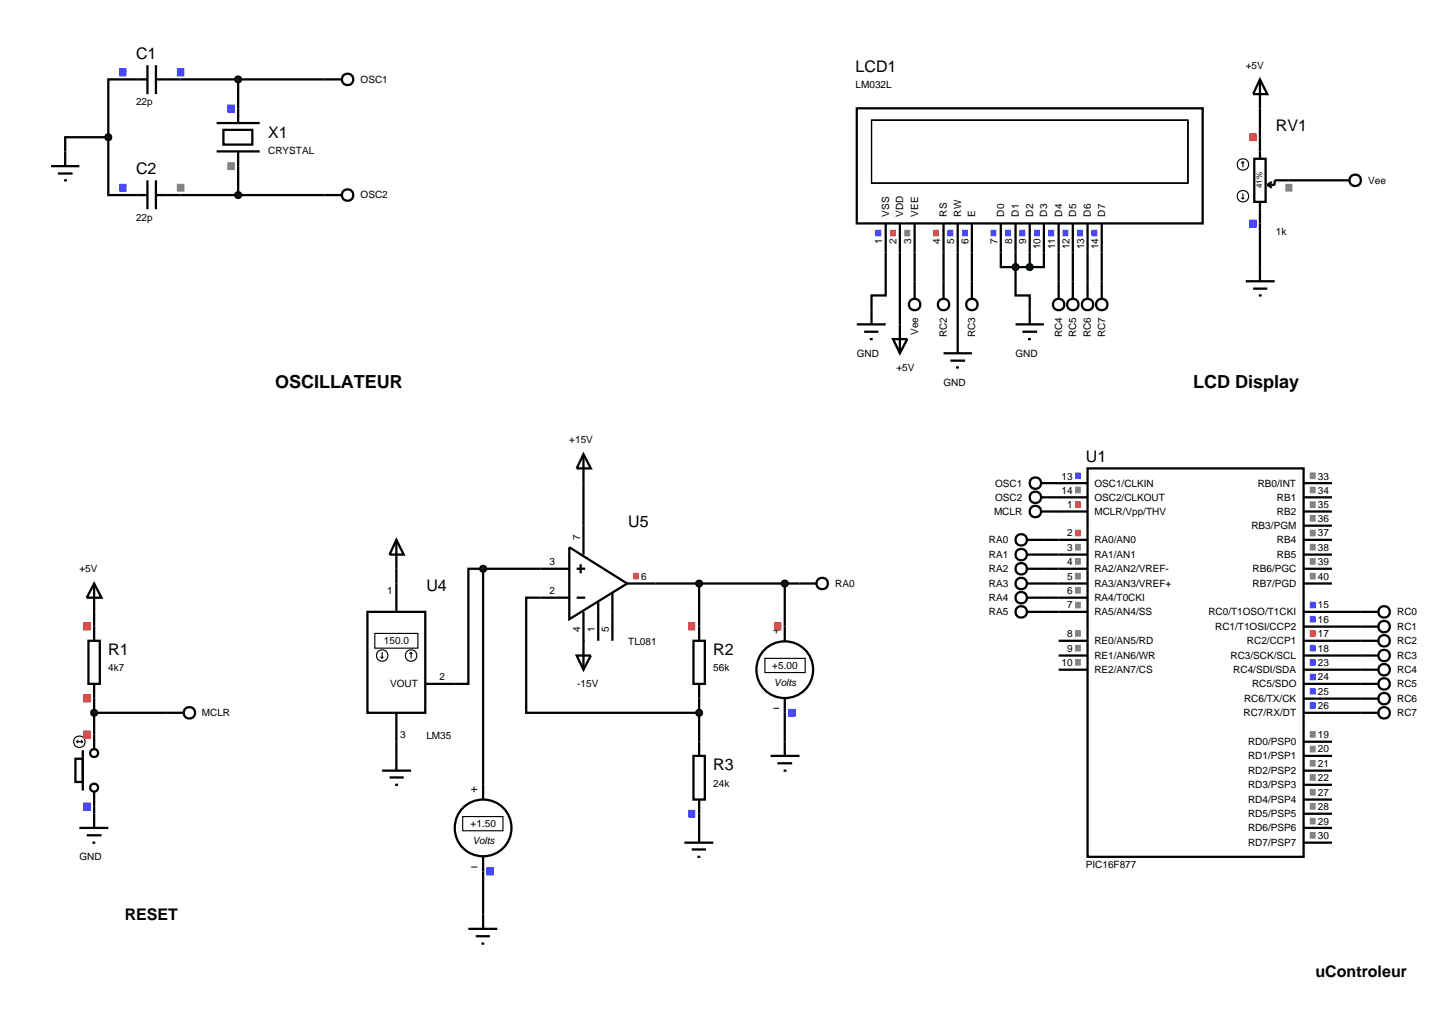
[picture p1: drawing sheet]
<svg xmlns="http://www.w3.org/2000/svg" width="257mm" height="180mm" viewBox="0 0 257 180" stroke-linecap="round" stroke-linejoin="round" font-family="sans-serif">
<g fill="none" stroke="#000" stroke-width=".4">
<path d="M21.7 14h-2.6v10.2M31.8 14h25.4M42 14v5.1M151.1 19.1h61v20.3h-61zM222.2 19.1v5.1M19.1 24.2v10.2h2.6M19.1 24.2h-7.6v2.5M31.8 34.4h25.4M42 29.3v5.1M156.2 39.4v12.7h-2.5v5.1M158.7 39.4v22.9M161.3 39.4v13.3"/>
<path d="M166.4 39.4v13.3M168.9 39.4v20.4M171.4 39.4v10.2M176.5 39.4v7.7h2.6M179.1 39.4v7.7M181.6 39.4v7.7M184.1 39.4v7.7h-2.5M186.7 39.4v13.3M189.2 39.4v13.3M191.8 39.4v13.3M194.3 39.4v13.3M222.2 39.4v7.7"/>
<path d="M227.3 31.8h7.6M151.1 57.2h5.1M152.4 58.5h2.5M153.4 59.8h.5M157.5 59.8h2.5l-1.3 2.5zM179.1 47.1v5h2.5v5.1M179.1 47.1h2.5M179.1 57.2h5M180.3 58.5h2.6M181.3 59.8h.5M102.9 85.2v7.5M183.6 85.2h8.2"/>
<path d="M183.6 87.7h8.2M183.6 90.2h8.2M184.1 95.2h7.7M184.1 97.8h7.7M191.8 82.6h38.1v68.5h-38.1zM229.9 95.2h5M229.9 97.8h5M229.9 85.2h5M229.9 87.7h5M229.9 92.7h5M229.9 90.2h5M16.6 107.9v2.6"/>
<path d="M69.9 100.3v2.6M85.2 100.3h-2.6v20.3h-2.5M85.2 100.3h10.1M85.2 100.3v38.1M95.3 105.4h-2.5v20.3h30.5M115.6 102.9h25.4M123.3 102.9v7.6M138.4 102.9v7.6M184.1 107.9h7.7M184.1 100.3h7.7M184.1 102.9h7.7M184.1 105.4h7.7"/>
<path d="M186.7 113h5.1M186.7 118.1h5.1M186.7 115.6h5.1M229.9 113h10.1M229.9 118.1h10.1M229.9 115.6h10.1M229.9 110.5h10.1M229.9 107.9h10.1M229.9 100.3h5M229.9 102.9h5M16.6 125.7h12.7M16.6 123.2v6.3"/>
<path d="M69.9 130.8v2.5M123.3 123.2v7.6M138.4 125.7v5.1M229.9 125.7h10.1M229.9 123.2h10.1M229.9 120.6h10.1M229.9 130.8h5M229.9 133.3h5M229.9 138.4h5M229.9 135.9h5M16.6 142.2v1.3M85.2 153.7v7.6"/>
<path d="M123.3 143.5v2.5M229.9 148.6h5M229.9 146h5M229.9 143.5h5M229.9 141h5"/>
<circle cx="161.3" cy="53.7" r="1.01"/>
<circle cx="166.4" cy="53.7" r="1.01"/>
<circle cx="186.7" cy="53.7" r="1.01"/>
<circle cx="189.2" cy="53.7" r="1.01"/>
<circle cx="191.8" cy="53.7" r="1.01"/>
<circle cx="194.3" cy="53.7" r="1.01"/>
<circle cx="182.6" cy="90.2" r="1.01"/>
<circle cx="182.6" cy="85.2" r="1.01"/>
<circle cx="182.6" cy="87.7" r="1.01"/>
</g>
<g fill="none" stroke="#ff4040" stroke-width=".18">
<path d="M157 40.6h1M157 40.7h1M157 40.8h1M157 40.9h1M157 41h1M157 41.1h1M157 41.2h1M157 41.3h1M157 41.4h1M157 41.5h1M157 41.6h1M164.6 40.6h1"/>
<path d="M164.6 40.7h1M164.6 40.8h1M164.6 40.9h1M164.6 41h1M164.6 41.1h1M164.6 41.2h1M164.6 41.3h1M164.6 41.4h1M164.6 41.5h1M164.6 41.6h1M189.6 93.5h1M189.6 93.6h1"/>
<path d="M189.6 93.7h1M189.6 93.8h1M189.6 93.9h1M189.6 94h1M189.6 94.1h1M189.6 94.2h1M189.6 94.3h1M189.6 94.4h1M189.6 94.5h1M189.6 88.5h1M189.6 88.6h1M189.6 88.7h1"/>
<path d="M189.6 88.8h1M189.6 88.9h1M189.6 89h1M189.6 89.1h1M189.6 89.2h1M189.6 89.3h1M189.6 89.4h1M189.6 89.5h1M231 111.2h1M231 111.3h1M231 111.4h1M231 111.5h1"/>
<path d="M231 111.6h1M231 111.7h1M231 111.8h1M231 111.9h1M231 112h1M231 112.1h1M231 112.2h1"/>
</g>
<g fill="none" stroke="#808080" stroke-width=".18">
<path d="M159.5 40.6h1M159.5 40.7h1M159.5 40.8h1M159.5 40.9h1M159.5 41h1M159.5 41.1h1M159.5 41.2h1M159.5 41.3h1M159.5 41.4h1M159.5 41.5h1M159.5 41.6h1M189.6 96h1"/>
<path d="M189.6 96.1h1M189.6 96.2h1M189.6 96.3h1M189.6 96.4h1M189.6 96.5h1M189.6 96.6h1M189.6 96.7h1M189.6 96.8h1M189.6 96.9h1M189.6 97h1M189.6 98.5h1M189.6 98.6h1"/>
<path d="M189.6 98.7h1M189.6 98.8h1M189.6 98.9h1M189.6 99h1M189.6 99.1h1M189.6 99.2h1M189.6 99.3h1M189.6 99.4h1M189.6 99.5h1M189.6 85.9h1M189.6 86h1M189.6 86.1h1"/>
<path d="M189.6 86.2h1M189.6 86.3h1M189.6 86.4h1M189.6 86.5h1M189.6 86.6h1M189.6 86.7h1M189.6 86.8h1M189.6 86.9h1M231 96h1M231 96.1h1M231 96.2h1M231 96.3h1"/>
<path d="M231 96.4h1M231 96.5h1M231 96.6h1M231 96.7h1M231 96.8h1M231 96.9h1M231 97h1M231 98.5h1M231 98.6h1M231 98.7h1M231 98.8h1M231 98.9h1"/>
<path d="M231 99h1M231 99.1h1M231 99.2h1M231 99.3h1M231 99.4h1M231 99.5h1M231 85.9h1M231 86h1M231 86.1h1M231 86.2h1M231 86.3h1M231 86.4h1"/>
<path d="M231 86.5h1M231 86.6h1M231 86.7h1M231 86.8h1M231 86.9h1M231 93.5h1M231 93.6h1M231 93.7h1M231 93.8h1M231 93.9h1M231 94h1M231 94.1h1"/>
<path d="M231 94.2h1M231 94.3h1M231 94.4h1M231 94.5h1M231 90.9h1M231 91h1M231 91.1h1M231 91.2h1M231 91.3h1M231 91.4h1M231 91.5h1M231 91.6h1"/>
<path d="M231 91.7h1M231 91.8h1M231 91.9h1M231 88.5h1M231 88.6h1M231 88.7h1M231 88.8h1M231 88.9h1M231 89h1M231 89.1h1M231 89.2h1M231 89.3h1"/>
<path d="M231 89.4h1M231 89.5h1M231 83.4h1M231 83.5h1M231 83.6h1M231 83.7h1M231 83.8h1M231 83.9h1M231 84h1M231 84.1h1M231 84.2h1M231 84.3h1"/>
<path d="M231 84.4h1M189.6 103.6h1M189.6 103.7h1M189.6 103.8h1M189.6 103.9h1M189.6 104h1M189.6 104.1h1M189.6 104.2h1M189.6 104.3h1M189.6 104.4h1M189.6 104.5h1M189.6 104.6h1"/>
<path d="M189.6 106.2h1M189.6 106.3h1M189.6 106.4h1M189.6 106.5h1M189.6 106.6h1M189.6 106.7h1M189.6 106.8h1M189.6 106.9h1M189.6 107h1M189.6 107.1h1M189.6 107.2h1M189.6 111.2h1"/>
<path d="M189.6 111.3h1M189.6 111.4h1M189.6 111.5h1M189.6 111.6h1M189.6 111.7h1M189.6 111.8h1M189.6 111.9h1M189.6 112h1M189.6 112.1h1M189.6 112.2h1M189.6 113.8h1M189.6 113.9h1"/>
<path d="M189.6 114h1M189.6 114.1h1M189.6 114.2h1M189.6 114.3h1M189.6 114.4h1M189.6 114.5h1M189.6 114.6h1M189.6 114.7h1M189.6 114.8h1M189.6 116.3h1M189.6 116.4h1M189.6 116.5h1"/>
<path d="M189.6 116.6h1M189.6 116.7h1M189.6 116.8h1M189.6 116.9h1M189.6 117h1M189.6 117.1h1M189.6 117.2h1M189.6 117.3h1M189.6 101.1h1M189.6 101.2h1M189.6 101.3h1M189.6 101.4h1"/>
<path d="M189.6 101.5h1M189.6 101.6h1M189.6 101.7h1M189.6 101.8h1M189.6 101.9h1M189.6 102h1M189.6 102.1h1M231 101.1h1M231 101.2h1M231 101.3h1M231 101.4h1M231 101.5h1"/>
<path d="M231 101.6h1M231 101.7h1M231 101.8h1M231 101.9h1M231 102h1M231 102.1h1M231 129h1M231 129.1h1M231 129.2h1M231 129.3h1M231 129.4h1M231 129.5h1"/>
<path d="M231 129.6h1M231 129.7h1M231 129.8h1M231 129.9h1M231 130h1M231 131.6h1M231 131.7h1M231 131.8h1M231 131.9h1M231 132h1M231 132.1h1M231 132.2h1"/>
<path d="M231 132.3h1M231 132.4h1M231 132.5h1M231 132.6h1M231 139.2h1M231 139.3h1M231 139.4h1M231 139.5h1M231 139.6h1M231 139.7h1M231 139.8h1M231 139.9h1"/>
<path d="M231 140h1M231 136.6h1M231 136.7h1M231 136.8h1M231 136.9h1M231 137h1M231 137.1h1M231 137.2h1M231 137.3h1M231 137.4h1M231 137.5h1M231 137.6h1"/>
<path d="M231 134.1h1M231 134.2h1M231 134.3h1M231 134.4h1M231 134.5h1M231 134.6h1M231 134.7h1M231 134.8h1M231 134.9h1M231 135h1M231 135.1h1M231 146.8h1"/>
<path d="M231 146.9h1M231 147h1M231 147.1h1M231 147.2h1M231 147.3h1M231 147.4h1M231 147.5h1M231 147.6h1M231 147.7h1M231 147.8h1M231 144.3h1M231 144.4h1"/>
<path d="M231 144.5h1M231 144.6h1M231 144.7h1M231 144.8h1M231 144.9h1M231 145h1M231 145.1h1M231 145.2h1M231 145.3h1M231 141.7h1M231 141.8h1M231 141.9h1"/>
<path d="M231 142h1M231 142.1h1M231 142.2h1M231 142.3h1M231 142.4h1M231 142.5h1M231 142.6h1M231 142.7h1M231 140.1h1M231 140.2h1"/>
</g>
<g fill="none" stroke="#4040ff" stroke-width=".18">
<path d="M154.4 40.6h1M154.4 40.7h1M154.4 40.8h1M154.4 40.9h1M154.4 41h1M154.4 41.1h1M154.4 41.2h1M154.4 41.3h1M154.4 41.4h1M154.4 41.5h1M154.4 41.6h1M167.1 40.6h1"/>
<path d="M167.1 40.7h1M167.1 40.8h1M167.1 40.9h1M167.1 41h1M167.1 41.1h1M167.1 41.2h1M167.1 41.3h1M167.1 41.4h1M167.1 41.5h1M167.1 41.6h1M169.7 40.6h1M169.7 40.7h1"/>
<path d="M169.7 40.8h1M169.7 40.9h1M169.7 41h1M169.7 41.1h1M169.7 41.2h1M169.7 41.3h1M169.7 41.4h1M169.7 41.5h1M169.7 41.6h1M174.7 40.6h1M174.7 40.7h1M174.7 40.8h1"/>
<path d="M174.7 40.9h1M174.7 41h1M174.7 41.1h1M174.7 41.2h1M174.7 41.3h1M174.7 41.4h1M174.7 41.5h1M174.7 41.6h1M177.3 40.6h1M177.3 40.7h1M177.3 40.8h1M177.3 40.9h1"/>
<path d="M177.3 41h1M177.3 41.1h1M177.3 41.2h1M177.3 41.3h1M177.3 41.4h1M177.3 41.5h1M177.3 41.6h1M179.8 40.6h1M179.8 40.7h1M179.8 40.8h1M179.8 40.9h1M179.8 41h1"/>
<path d="M179.8 41.1h1M179.8 41.2h1M179.8 41.3h1M179.8 41.4h1M179.8 41.5h1M179.8 41.6h1M182.4 40.6h1M182.4 40.7h1M182.4 40.8h1M182.4 40.9h1M182.4 41h1M182.4 41.1h1"/>
<path d="M182.4 41.2h1M182.4 41.3h1M182.4 41.4h1M182.4 41.5h1M182.4 41.6h1M184.9 40.6h1M184.9 40.7h1M184.9 40.8h1M184.9 40.9h1M184.9 41h1M184.9 41.1h1M184.9 41.2h1"/>
<path d="M184.9 41.3h1M184.9 41.4h1M184.9 41.5h1M184.9 41.6h1M187.4 40.6h1M187.4 40.7h1M187.4 40.8h1M187.4 40.9h1M187.4 41h1M187.4 41.1h1M187.4 41.2h1M187.4 41.3h1"/>
<path d="M187.4 41.4h1M187.4 41.5h1M187.4 41.6h1M190 40.6h1M190 40.7h1M190 40.8h1M190 40.9h1M190 41h1M190 41.1h1M190 41.2h1M190 41.3h1M190 41.4h1"/>
<path d="M190 41.5h1M190 41.6h1M192.5 40.6h1M192.5 40.7h1M192.5 40.8h1M192.5 40.9h1M192.5 41h1M192.5 41.1h1M192.5 41.2h1M192.5 41.3h1M192.5 41.4h1M192.5 41.5h1"/>
<path d="M192.5 41.6h1M189.6 83.4h1M189.6 83.5h1M189.6 83.6h1M189.6 83.7h1M189.6 83.8h1M189.6 83.9h1M189.6 84h1M189.6 84.1h1M189.6 84.2h1M189.6 84.3h1M189.6 84.4h1"/>
<path d="M231 108.7h1M231 108.8h1M231 108.9h1M231 109h1M231 109.1h1M231 109.2h1M231 109.3h1M231 109.4h1M231 109.5h1M231 109.6h1M231 109.7h1M231 113.8h1"/>
<path d="M231 113.9h1M231 114h1M231 114.1h1M231 114.2h1M231 114.3h1M231 114.4h1M231 114.5h1M231 114.6h1M231 114.7h1M231 114.8h1M231 118.9h1M231 119h1"/>
<path d="M231 119.1h1M231 119.2h1M231 119.3h1M231 119.4h1M231 119.5h1M231 119.6h1M231 119.7h1M231 119.8h1M231 119.9h1M231 116.3h1M231 116.4h1M231 116.5h1"/>
<path d="M231 116.6h1M231 116.7h1M231 116.8h1M231 116.9h1M231 117h1M231 117.1h1M231 117.2h1M231 117.3h1M231 106.2h1M231 106.3h1M231 106.4h1M231 106.5h1"/>
<path d="M231 106.6h1M231 106.7h1M231 106.8h1M231 106.9h1M231 107h1M231 107.1h1M231 107.2h1M231 123.9h1M231 124h1M231 124.1h1M231 124.2h1M231 124.3h1"/>
<path d="M231 124.4h1M231 124.5h1M231 124.6h1M231 124.7h1M231 124.8h1M231 124.9h1M231 121.4h1M231 121.5h1M231 121.6h1M231 121.7h1M231 121.8h1M231 121.9h1"/>
<path d="M231 122h1M231 122.1h1M231 122.2h1M231 122.3h1M231 122.4h1"/>
</g>
<path d="M153.7 21.2h55.8v11.1h-55.8z" fill="none" stroke="#000" stroke-width=".2"/>
<g fill="#004000" stroke="#000" stroke-width=".4">
<path d="M178.8 46.7l.3-.1-.5 .5zM179.1 46.6l.4 .2 .1 .3zM179.6 47.1l-.1 .3-.4 .2zM178.6 47.1l.5 .5-.4-.2z"/>
<path d="M181.3 46.7l.3-.1-.5 .5zM181.6 46.6l.4 .2 .1 .3zM181.6 47.6l.5-.5-.1 .3zM181.1 47.1l.5 .5-.3-.1z"/>
</g>
<g fill="#004000">
<path d="M179.1 46.6l.5 .5-.5 .5-.5-.5z"/>
<path d="M181.6 46.6l.5 .5-.5 .5-.5-.5z"/>
</g>
<g fill="none" stroke="#000" stroke-width=".4">
<path d="M21.7 14h4.3M26 11.5v5.1M27.5 11.5v5.1M27.5 14h4.3M42 19.1v2.6M57.2 14h3.1M222.2 14l1.3 2.6h-2.5zM222.2 14v5.1M21.7 34.4h4.3M26 31.8v5.1M27.5 31.8v5.1M27.5 34.4h4.3"/>
<path d="M38.2 26.7h7.6M38.2 21.7h7.6M39.4 22.9h5.1v2.6h-5.1zM42 26.7v2.6M57.2 34.4h3.1M221.2 28h2v7.6h-2zM222.2 24.2v3.8M222.2 35.6v3.8M223.5 32.6l.8 .5M224.3 32.1l-.8 .5M227.3 31.8h-2.5v.8h-1.3M234.9 31.8h3.1"/>
<path d="M168.9 59.8v2.5M171.4 49.6v3.1M219.7 49.6h5.1M221 50.9h2.5M222 52.1h.5M222.2 47.1v2.5M166.4 62.3h5M167.6 63.6h2.6M168.6 64.8h.5"/>
<circle cx="61.3" cy="14" r="1.01"/>
<circle cx="61.3" cy="34.4" r="1.01"/>
<circle cx="239" cy="31.8" r="1.01"/>
<circle cx="171.4" cy="53.7" r="1.01"/>
</g>
<g fill="none" stroke="#000" stroke-width=".2">
<path d="M218.9 34.9l.3 .2M219.2 28.5l-.3 .3M219.2 28.5l.2 .3M219.2 28.5v1M219.2 34.1v1M219.4 34.9l-.2 .2"/>
<circle cx="219.2" cy="29" r="1.01"/>
<circle cx="219.2" cy="34.6" r="1.01"/>
</g>
<g fill="none" stroke="#4040ff" stroke-width=".18">
<path d="M21 12.1h1.3M21 12.2h1.3M21 12.3h1.3M21 12.4h1.3M21 12.5h1.3M21 12.6h1.3M21 12.7h1.3M21 12.8h1.3M21 12.9h1.3M21 13h1.3M21 13.1h1.3M21 13.2h1.3"/>
<path d="M21 13.3h1.3M21 13.4h1.3M31.2 12.1h1.3M31.2 12.2h1.3M31.2 12.3h1.3M31.2 12.4h1.3M31.2 12.5h1.3M31.2 12.6h1.3M31.2 12.7h1.3M31.2 12.8h1.3M31.2 12.9h1.3M31.2 13h1.3"/>
<path d="M31.2 13.1h1.3M31.2 13.2h1.3M31.2 13.3h1.3M31.2 13.4h1.3M40.1 18.5h1.3M40.1 18.6h1.3M40.1 18.7h1.3M40.1 18.8h1.3M40.1 18.9h1.3M40.1 19h1.3M40.1 19.1h1.3M40.1 19.2h1.3"/>
<path d="M40.1 19.3h1.3M40.1 19.4h1.3M40.1 19.5h1.3M40.1 19.6h1.3M40.1 19.7h1.3M40.1 19.8h1.3M21 32.5h1.3M21 32.6h1.3M21 32.7h1.3M21 32.8h1.3M21 32.9h1.3M21 33h1.3"/>
<path d="M21 33.1h1.3M21 33.2h1.3M21 33.3h1.3M21 33.4h1.3M21 33.5h1.3M21 33.6h1.3M21 33.7h1.3M220.3 38.8h1.3M220.3 38.9h1.3M220.3 39h1.3M220.3 39.1h1.3M220.3 39.2h1.3"/>
<path d="M220.3 39.3h1.3M220.3 39.4h1.3M220.3 39.5h1.3M220.3 39.6h1.3M220.3 39.7h1.3M220.3 39.8h1.3M220.3 39.9h1.3M220.3 40h1.3M220.3 40.1h1.3"/>
</g>
<g fill="none" stroke="#ff4040" stroke-width=".18">
<path d="M220.3 23.6h1.3M220.3 23.7h1.3M220.3 23.8h1.3M220.3 23.9h1.3M220.3 24h1.3M220.3 24.1h1.3M220.3 24.2h1.3M220.3 24.3h1.3M220.3 24.4h1.3M220.3 24.5h1.3M220.3 24.6h1.3M220.3 24.7h1.3"/>
<path d="M220.3 24.8h1.3"/>
</g>
<g fill="none" stroke="#808080" stroke-width=".18">
<path d="M31.2 32.5h1.3M31.2 32.6h1.3M31.2 32.7h1.3M31.2 32.8h1.3M31.2 32.9h1.3M31.2 33h1.3M31.2 33.1h1.3M31.2 33.2h1.3M31.2 33.3h1.3M31.2 33.4h1.3M31.2 33.5h1.3M31.2 33.6h1.3"/>
<path d="M31.2 33.7h1.3M40.1 28.7h1.3M40.1 28.8h1.3M40.1 28.9h1.3M40.1 29h1.3M40.1 29.1h1.3M40.1 29.2h1.3M40.1 29.3h1.3M40.1 29.4h1.3M40.1 29.5h1.3M40.1 29.6h1.3M40.1 29.7h1.3"/>
<path d="M40.1 29.8h1.3M40.1 29.9h1.3M226.7 32.5h1.2M226.7 32.6h1.2M226.7 32.7h1.2M226.7 32.8h1.2M226.7 32.9h1.2M226.7 33h1.2M226.7 33.1h1.2M226.7 33.2h1.2M226.7 33.3h1.2M226.7 33.4h1.2"/>
<path d="M226.7 33.5h1.2M226.7 33.6h1.2M226.7 33.7h1.2"/>
</g>
<g fill="#004000" stroke="#000" stroke-width=".4">
<path d="M41.6 13.7l.4-.2-.5 .5zM42 13.5l.3 .1 .2 .4zM42 14.5l.5-.5-.2 .4zM41.5 14l.5 .5-.4-.2z"/>
<path d="M41.7 34l.3-.1-.5 .5zM42 33.9l.3 .1 .2 .4zM42 34.9l.5-.5-.2 .4zM41.5 34.4l.5 .5-.4-.2z"/>
</g>
<g fill="#004000">
<path d="M41.5 14l.5-.5 .5 .5-.5 .5z"/>
<path d="M42 33.9l.5 .5-.5 .5-.5-.5z"/>
</g>
<path d="M9 29.3h5M10.2 30.6h2.6M11.3 31.8h.5M11.5 26.7v2.6" fill="none" stroke="#000" stroke-width=".4"/>
<path d="M18.7 23.9l.4-.2-.5 .5zM19.1 23.7l.4 .2 .1 .3zM19.6 24.2l-.1 .3-.4 .2zM18.6 24.2l.5 .5-.4-.2z" fill="#004000" stroke="#000" stroke-width=".4"/>
<path d="M18.6 24.2l.5-.5 .5 .5-.5 .5z" fill="#004000"/>
<g fill="none" stroke="#000" stroke-width=".4">
<path d="M181.1 95.2h3M181.1 97.8h3M15.6 113h2v7.6h-2zM16.6 102.9l1.3 2.5h-2.6zM16.6 102.9v5M16.6 110.5v2.5M181.1 107.9h3M181.1 100.3h3M181.1 102.9h3M181.1 105.4h3M240 113h3.1M240 118.1h3.1"/>
<path d="M240 115.6h3.1M240 110.5h3.1M240 107.9h3.1M13.3 133.8h1.3v4.1h-1.3zM14.6 132.3v7.1M16.6 120.6v2.6M16.6 129.5v2.6M16.6 139.7v2.5M29.3 125.7h3M240 125.7h3.1M240 123.2h3.1M240 120.6h3.1"/>
<circle cx="180.1" cy="97.8" r="1.01"/>
<circle cx="180.1" cy="95.2" r="1.01"/>
<circle cx="180.1" cy="102.9" r="1.01"/>
<circle cx="180.1" cy="100.3" r="1.01"/>
<circle cx="180.1" cy="107.9" r="1.01"/>
<circle cx="180.1" cy="105.4" r="1.01"/>
<circle cx="244.1" cy="118.1" r="1.01"/>
<circle cx="244.1" cy="107.9" r="1.01"/>
<circle cx="244.1" cy="110.5" r="1.01"/>
<circle cx="244.1" cy="113" r="1.01"/>
<circle cx="244.1" cy="115.6" r="1.01"/>
<circle cx="16.6" cy="132.8" r=".7"/>
<circle cx="16.6" cy="138.9" r=".7"/>
<circle cx="33.4" cy="125.7" r="1.01"/>
<circle cx="244.1" cy="120.6" r="1.01"/>
<circle cx="244.1" cy="123.2" r="1.01"/>
<circle cx="244.1" cy="125.7" r="1.01"/>
</g>
<g fill="none" stroke="#ff4040" stroke-width=".18">
<path d="M14.7 109.8h1.3M14.7 109.9h1.3M14.7 110h1.3M14.7 110.1h1.3M14.7 110.2h1.3M14.7 110.3h1.3M14.7 110.4h1.3M14.7 110.5h1.3M14.7 110.6h1.3M14.7 110.7h1.3M14.7 110.8h1.3M14.7 110.9h1.3"/>
<path d="M14.7 111h1.3M14.7 111.1h1.3M14.7 122.5h1.3M14.7 122.6h1.3M14.7 122.7h1.3M14.7 122.8h1.3M14.7 122.9h1.3M14.7 123h1.3M14.7 123.1h1.3M14.7 123.2h1.3M14.7 123.3h1.3M14.7 123.4h1.3"/>
<path d="M14.7 123.5h1.3M14.7 123.6h1.3M14.7 123.7h1.3M14.7 123.8h1.3M14.7 128.9h1.3M14.7 129h1.3M14.7 129.1h1.3M14.7 129.2h1.3M14.7 129.3h1.3M14.7 129.4h1.3M14.7 129.5h1.3M14.7 129.6h1.3"/>
<path d="M14.7 129.7h1.3M14.7 129.8h1.3M14.7 129.9h1.3M14.7 130h1.3M14.7 130.1h1.3M14.7 130.2h1.3"/>
</g>
<g fill="none" stroke="#000" stroke-width=".2">
<path d="M13.5 130.8h1.1M13.5 130.8l.3 .2M13.8 130.5l-.3 .3M14.3 130.5l.3 .3M14.6 130.8l-.3 .2"/>
<circle cx="14" cy="130.8" r="1.01"/>
</g>
<g fill="none" stroke="#4040ff" stroke-width=".18">
<path d="M14.7 141.6h1.3M14.7 141.7h1.3M14.7 141.8h1.3M14.7 141.9h1.3M14.7 142h1.3M14.7 142.1h1.3M14.7 142.2h1.3M14.7 142.3h1.3M14.7 142.4h1.3M14.7 142.5h1.3M14.7 142.6h1.3M14.7 142.7h1.3"/>
<path d="M14.7 142.8h1.3M14.7 142.9h1.3"/>
</g>
<path d="M16.2 125.4l.4-.2-.5 .5zM16.6 125.2l.4 .2 .1 .3zM16.6 126.2l.5-.5-.2 .4zM16.1 125.7l.5 .5-.3-.1z" fill="#004000" stroke="#000" stroke-width=".4"/>
<path d="M16.6 125.2l.5 .5-.5 .5-.5-.5z" fill="#004000"/>
<g fill="none" stroke="#000" stroke-width=".4">
<path d="M69.9 95.2l1.3 2.6h-2.5zM69.9 95.2v5.1M100.4 96.5l10.2 6.4-10.2 6.3zM102.4 99.5v1.6M102.9 80.1l1.3 2.5h-2.5zM102.9 80.1v5.1M102.9 92.7v5.1M64.8 107.9h10.2v17.8h-10.2zM69.9 102.9v5M95.3 105.4h5.1M95.3 100.3h5.1M101.7 115.6h2.5l-1.3 2.5z"/>
<path d="M101.7 105.4h1.5M101.7 100.3h1.5M102.9 107.9v10.2M105.5 106.2v6.8M108 104.6v8.4M110.6 102.9h5M122.3 113h2v7.6h-2zM123.3 110.5v2.5M138.4 110.5v2.5M141 102.9h3M67.4 135.9h5.1M68.7 137.1h2.5"/>
<path d="M69.7 138.4h.5M69.9 125.7v5.1M69.9 133.3v2.6M75 120.6h5.1M122.3 133.3h2v7.7h-2zM123.3 120.6v2.6M123.3 130.8v2.5M135.9 133.3h5.1M137.1 134.6h2.6M138.2 135.9h.5M138.4 123.2v2.5M138.4 130.8v2.5"/>
<path d="M14 146h5.1M15.3 147.3h2.6M16.3 148.6h.5M16.6 143.5v2.5M120.7 148.6h5.1M122 149.8h2.5M123 151.1h.5M123.3 141v2.5M123.3 146v2.6"/>
<circle cx="138.4" cy="118.1" r="5"/>
<circle cx="145" cy="102.9" r="1.01"/>
</g>
<g fill="none" stroke="#000" stroke-width=".2">
<path d="M66.1 111.7h7.6v2.6h-7.6zM67.1 115.8l.3 .3M67.4 115v1.1M67.6 115.8l-.2 .3M72.5 115l-.3 .3M72.5 115l.2 .3M72.5 115v1.1M134.9 116.1h7.1v2.5h-7.1z"/>
<circle cx="67.4" cy="115.6" r="1.01"/>
<circle cx="72.5" cy="115.6" r="1.01"/>
</g>
<g fill="none" stroke="#ff4040" stroke-width=".18">
<path d="M111.7 101.1h1M111.7 101.2h1M111.7 101.3h1M111.7 101.4h1M111.7 101.5h1M111.7 101.6h1M111.7 101.7h1M111.7 101.8h1M111.7 101.9h1M111.7 102h1M111.7 102.1h1M121.4 109.8h1.2"/>
<path d="M121.4 109.9h1.2M121.4 110h1.2M121.4 110.1h1.2M121.4 110.2h1.2M121.4 110.3h1.2M121.4 110.4h1.2M121.4 110.5h1.2M121.4 110.6h1.2M121.4 110.7h1.2M121.4 110.8h1.2M121.4 110.9h1.2M121.4 111h1.2"/>
<path d="M121.4 111.1h1.2M136.5 109.8h1.3M136.5 109.9h1.3M136.5 110h1.3M136.5 110.1h1.3M136.5 110.2h1.3M136.5 110.3h1.3M136.5 110.4h1.3M136.5 110.5h1.3M136.5 110.6h1.3M136.5 110.7h1.3M136.5 110.8h1.3"/>
<path d="M136.5 110.9h1.3M136.5 111h1.3M136.5 111.1h1.3"/>
</g>
<path d="M136.4 111.2h1M136.9 110.7v1M136.4 124.9h1" fill="none" stroke="#000" stroke-width=".18"/>
<g fill="none" stroke="#4040ff" stroke-width=".18">
<path d="M139 125.1h1.3M139 125.2h1.3M139 125.3h1.3M139 125.4h1.3M139 125.5h1.3M139 125.6h1.3M139 125.7h1.3M139 125.8h1.3M139 125.9h1.3M139 126h1.3M139 126.1h1.3M139 126.2h1.3"/>
<path d="M139 126.3h1.3M121.4 142.9h1.2M121.4 143h1.2M121.4 143.1h1.2M121.4 143.2h1.2M121.4 143.3h1.2M121.4 143.4h1.2M121.4 143.5h1.2M121.4 143.6h1.2M121.4 143.7h1.2M121.4 143.8h1.2M121.4 143.9h1.2"/>
<path d="M121.4 144h1.2M121.4 144.1h1.2"/>
</g>
<g fill="#004000" stroke="#000" stroke-width=".4">
<path d="M122.9 102.6l.4-.2-.5 .5zM123.3 102.4l.3 .1 .2 .4zM123.8 102.9l-.2 .4-.3 .1zM122.8 102.9l.5 .5-.3-.1z"/>
<path d="M122.9 125.4l.4-.2-.5 .5zM123.3 125.2l.4 .2 .1 .3zM123.8 125.7l-.2 .4-.3 .1zM122.8 125.7l.5 .5-.3-.1z"/>
<path d="M138.1 102.5l.3-.1-.5 .5zM138.4 102.4l.3 .1 .2 .4zM138.9 102.9l-.2 .4-.3 .1zM137.9 102.9l.5 .5-.3-.1z"/>
</g>
<g fill="#004000">
<path d="M122.8 102.9l.5-.5 .5 .5-.5 .5z"/>
<path d="M122.8 125.7l.5-.5 .5 .5-.5 .5z"/>
<path d="M138.4 102.4l.5 .5-.5 .5-.5-.5z"/>
</g>
<g fill="none" stroke="#000" stroke-width=".4">
<path d="M85.2 138.4v2.6M85.2 151.1v2.6"/>
<circle cx="85.2" cy="146" r="5"/>
</g>
<path d="M83.1 139.2h1.1M83.6 138.7v1M83.1 152.9h1.1" fill="none" stroke="#000" stroke-width=".18"/>
<path d="M81.6 144h7.1v2.5h-7.1z" fill="none" stroke="#000" stroke-width=".2"/>
<g fill="none" stroke="#4040ff" stroke-width=".18">
<path d="M85.8 153h1.3M85.8 153.1h1.3M85.8 153.2h1.3M85.8 153.3h1.3M85.8 153.4h1.3M85.8 153.5h1.3M85.8 153.6h1.3M85.8 153.7h1.3M85.8 153.8h1.3M85.8 153.9h1.3M85.8 154h1.3M85.8 154.1h1.3"/>
<path d="M85.8 154.2h1.3M85.8 154.3h1.3"/>
</g>
<path d="M84.8 100l.4-.2-.5 .5zM85.2 99.8l.4 .2 .1 .3zM85.2 100.8l.5-.5-.2 .4zM84.7 100.3l.5 .5-.3-.1z" fill="#004000" stroke="#000" stroke-width=".4"/>
<path d="M84.7 100.3l.5-.5 .5 .5-.5 .5z" fill="#004000"/>
<path d="M82.6 163.8h5.1M83.9 165.1h2.5M84.9 166.4h.5M85.2 161.3v2.5" fill="none" stroke="#000" stroke-width=".4"/>
<g font-size="3.2">
<text x="48.5" y="68.5">OSCILLATEUR</text>
<text x="210.4" y="68.5">LCD Display</text>
</g>
<g font-size="2.8">
<text x="24" y="10.4">C1</text>
<text x="150.9" y="12.8">LCD1</text>
<text x="225" y="23.1">RV1</text>
<text x="47.3" y="24.3">X1</text>
<text x="24" y="30.7">C2</text>
<text x="191.5" y="81.5">U1</text>
<text x="110.8" y="92.9">U5</text>
<text x="75.2" y="104.3">U4</text>
<text x="19.1" y="115.6">R1</text>
<text x="125.8" y="115.6">R2</text>
<text x="125.8" y="135.9">R3</text>
<text x="22" y="162.2">RESET</text>
<text x="232" y="172.3">uControleur</text>
</g>
<g font-size="1.8">
<text x="63.6" y="14.6">OSC1</text>
<text x="150.9" y="15.6">LM032L</text>
<text x="219.7" y="12.1">+5V</text>
<text x="24" y="18.6">22p</text>
<text x="47.3" y="27.1">CRYSTAL</text>
<text x="63.6" y="35">OSC2</text>
<text x="241.3" y="32.4">Vee</text>
<text x="24" y="38.9">22p</text>
<text x="156.8" y="38.2" transform="rotate(-90 156.8 38.2)">VSS</text>
<text x="159.3" y="38.2" transform="rotate(-90 159.3 38.2)">VDD</text>
<text x="161.9" y="38.2" transform="rotate(-90 161.9 38.2)">VEE</text>
<text x="167" y="38.2" transform="rotate(-90 167 38.2)">RS</text>
<text x="169.5" y="38.2" transform="rotate(-90 169.5 38.2)">RW</text>
<text x="172" y="38.2" transform="rotate(-90 172 38.2)">E</text>
<text x="177.1" y="38.2" transform="rotate(-90 177.1 38.2)">D0</text>
<text x="179.7" y="38.2" transform="rotate(-90 179.7 38.2)">D1</text>
<text x="182.2" y="38.2" transform="rotate(-90 182.2 38.2)">D2</text>
<text x="184.7" y="38.2" transform="rotate(-90 184.7 38.2)">D3</text>
<text x="187.3" y="38.2" transform="rotate(-90 187.3 38.2)">D4</text>
<text x="189.8" y="38.2" transform="rotate(-90 189.8 38.2)">D5</text>
<text x="192.4" y="38.2" transform="rotate(-90 192.4 38.2)">D6</text>
<text x="194.9" y="38.2" transform="rotate(-90 194.9 38.2)">D7</text>
<text x="225" y="41.5">1k</text>
<text x="155.6" y="43" transform="rotate(-90 155.6 43)">1</text>
<text x="158.1" y="43" transform="rotate(-90 158.1 43)">2</text>
<text x="160.7" y="43" transform="rotate(-90 160.7 43)">3</text>
<text x="165.8" y="43" transform="rotate(-90 165.8 43)">4</text>
<text x="168.3" y="43" transform="rotate(-90 168.3 43)">5</text>
<text x="170.8" y="43" transform="rotate(-90 170.8 43)">6</text>
<text x="175.9" y="43" transform="rotate(-90 175.9 43)">7</text>
<text x="178.5" y="43" transform="rotate(-90 178.5 43)">8</text>
<text x="181" y="43" transform="rotate(-90 181 43)">9</text>
<text x="183.5" y="44" transform="rotate(-90 183.5 44)">10</text>
<text x="186.1" y="44" transform="rotate(-90 186.1 44)">11</text>
<text x="188.6" y="44" transform="rotate(-90 188.6 44)">12</text>
<text x="191.2" y="44" transform="rotate(-90 191.2 44)">13</text>
<text x="193.7" y="44" transform="rotate(-90 193.7 44)">14</text>
<text x="161.9" y="59.1" transform="rotate(-90 161.9 59.1)">Vee</text>
<text x="167" y="59.5" transform="rotate(-90 167 59.5)">RC2</text>
<text x="172" y="59.5" transform="rotate(-90 172 59.5)">RC3</text>
<text x="187.3" y="59.5" transform="rotate(-90 187.3 59.5)">RC4</text>
<text x="189.8" y="59.5" transform="rotate(-90 189.8 59.5)">RC5</text>
<text x="192.4" y="59.5" transform="rotate(-90 192.4 59.5)">RC6</text>
<text x="194.9" y="59.5" transform="rotate(-90 194.9 59.5)">RC7</text>
<text x="151.1" y="62.9">GND</text>
<text x="158.1" y="65.4">+5V</text>
<text x="179.1" y="62.9">GND</text>
<text x="166.4" y="68">GND</text>
<text x="100.4" y="78.1">+15V</text>
<text x="175.5" y="85.8">OSC1</text>
<text x="175.5" y="88.3">OSC2</text>
<text x="187.2" y="84.6">13</text>
<text x="187.2" y="87.1">14</text>
<text x="188.2" y="89.6">1</text>
<text x="193" y="85.8">OSC1/CLKIN</text>
<text x="193" y="88.3">OSC2/CLKOUT</text>
<text x="221.8" y="85.8">RB0/INT</text>
<text x="225.2" y="88.3">RB1</text>
<text x="232.4" y="89.6">35</text>
<text x="232.4" y="87.1">34</text>
<text x="232.4" y="84.6">33</text>
<text x="102.3" y="95.2" transform="rotate(-90 102.3 95.2)">7</text>
<text x="174.4" y="95.8">RA0</text>
<text x="175.3" y="90.8">MCLR</text>
<text x="188.2" y="94.6">2</text>
<text x="193" y="95.8">RA0/AN0</text>
<text x="193" y="90.8">MCLR/Vpp/THV</text>
<text x="220.7" y="93.3">RB3/PGM</text>
<text x="225.2" y="95.8">RB4</text>
<text x="225.2" y="90.8">RB2</text>
<text x="232.4" y="94.6">37</text>
<text x="232.4" y="92.1">36</text>
<text x="14" y="100.9">+5V</text>
<text x="96.9" y="99.7">3</text>
<text x="174.4" y="98.4">RA1</text>
<text x="174.4" y="100.9">RA2</text>
<text x="188.2" y="97.2">3</text>
<text x="188.2" y="99.7">4</text>
<text x="193" y="98.4">RA1/AN1</text>
<text x="193" y="100.9">RA2/AN2/VREF-</text>
<text x="220.9" y="100.9">RB6/PGC</text>
<text x="225.2" y="98.4">RB5</text>
<text x="232.4" y="99.7">39</text>
<text x="232.4" y="97.2">38</text>
<text x="68.3" y="104.8">1</text>
<text x="96.9" y="104.8">2</text>
<text x="113.1" y="102.3">6</text>
<text x="147.3" y="103.5">RA0</text>
<text x="174.4" y="103.5">RA3</text>
<text x="174.4" y="106">RA4</text>
<text x="188.2" y="104.8">6</text>
<text x="188.2" y="107.3">7</text>
<text x="188.2" y="102.3">5</text>
<text x="193" y="106">RA4/T0CKI</text>
<text x="193" y="103.5">RA3/AN3/VREF+</text>
<text x="220.9" y="103.5">RB7/PGD</text>
<text x="232.4" y="102.3">40</text>
<text x="232.4" y="107.3">15</text>
<text x="67.7" y="113.6">150.0</text>
<text x="102.3" y="111.5" transform="rotate(-90 102.3 111.5)">4</text>
<text x="104.9" y="111.5" transform="rotate(-90 104.9 111.5)">1</text>
<text x="107.4" y="111.5" transform="rotate(-90 107.4 111.5)">5</text>
<text x="110.8" y="113.7">TL081</text>
<text x="174.4" y="108.5">RA5</text>
<text x="188.2" y="112.4">8</text>
<text x="193" y="108.5">RA5/AN4/SS</text>
<text x="193" y="113.6">RE0/AN5/RD</text>
<text x="213.1" y="108.5">RC0/T1OSO/T1CKI</text>
<text x="214.3" y="111.1">RC1/T1OSI/CCP2</text>
<text x="219.9" y="113.6">RC2/CCP1</text>
<text x="232.4" y="109.9">16</text>
<text x="232.4" y="112.4">17</text>
<text x="246.4" y="113.6">RC2</text>
<text x="246.4" y="111.1">RC1</text>
<text x="246.4" y="108.5">RC0</text>
<text x="19.1" y="118.4">4k7</text>
<text x="77.5" y="120">2</text>
<text x="125.8" y="118.4">56k</text>
<text x="136.2" y="117.9">+5.00</text>
<text x="187.2" y="117.5">10</text>
<text x="188.2" y="115">9</text>
<text x="193" y="116.2">RE1/AN6/WR</text>
<text x="193" y="118.7">RE2/AN7/CS</text>
<text x="217" y="116.2">RC3/SCK/SCL</text>
<text x="217.5" y="118.7">RC4/SDI/SDA</text>
<text x="232.4" y="115">18</text>
<text x="232.4" y="120">24</text>
<text x="232.4" y="117.5">23</text>
<text x="246.4" y="118.7">RC4</text>
<text x="246.4" y="116.2">RC3</text>
<text x="68.8" y="121.2">VOUT</text>
<text x="101.8" y="121.2">-15V</text>
<text x="136.5" y="121">Volts</text>
<text x="219.4" y="123.8">RC6/TX/CK</text>
<text x="220.8" y="121.2">RC5/SDO</text>
<text x="232.4" y="125.1">26</text>
<text x="232.4" y="122.6">25</text>
<text x="246.4" y="123.8">RC6</text>
<text x="246.4" y="121.2">RC5</text>
<text x="35.6" y="126.3">MCLR</text>
<text x="70.6" y="130.1">3</text>
<text x="75.2" y="130.3">LM35</text>
<text x="219.3" y="126.3">RC7/RX/DT</text>
<text x="220.1" y="131.4">RD0/PSP0</text>
<text x="232.4" y="130.2">19</text>
<text x="246.4" y="126.3">RC7</text>
<text x="220.1" y="133.9">RD1/PSP1</text>
<text x="220.1" y="136.5">RD2/PSP2</text>
<text x="232.4" y="132.7">20</text>
<text x="232.4" y="137.8">22</text>
<text x="232.4" y="135.3">21</text>
<text x="125.8" y="138.7">24k</text>
<text x="220.1" y="141.6">RD4/PSP4</text>
<text x="220.1" y="139">RD3/PSP3</text>
<text x="232.4" y="142.9">28</text>
<text x="232.4" y="140.4">27</text>
<text x="83" y="145.9">+1.50</text>
<text x="83.3" y="148.9">Volts</text>
<text x="220.1" y="149.2">RD7/PSP7</text>
<text x="220.1" y="146.6">RD6/PSP6</text>
<text x="220.1" y="144.1">RD5/PSP5</text>
<text x="232.4" y="148">30</text>
<text x="232.4" y="145.4">29</text>
<text x="14" y="151.7">GND</text>
<text x="191.5" y="153.1">PIC16F877</text>
</g>
<text font-size="1.4" x="222.6" y="33.2" transform="rotate(-90 222.6 33.2)">41%</text>
</svg>
